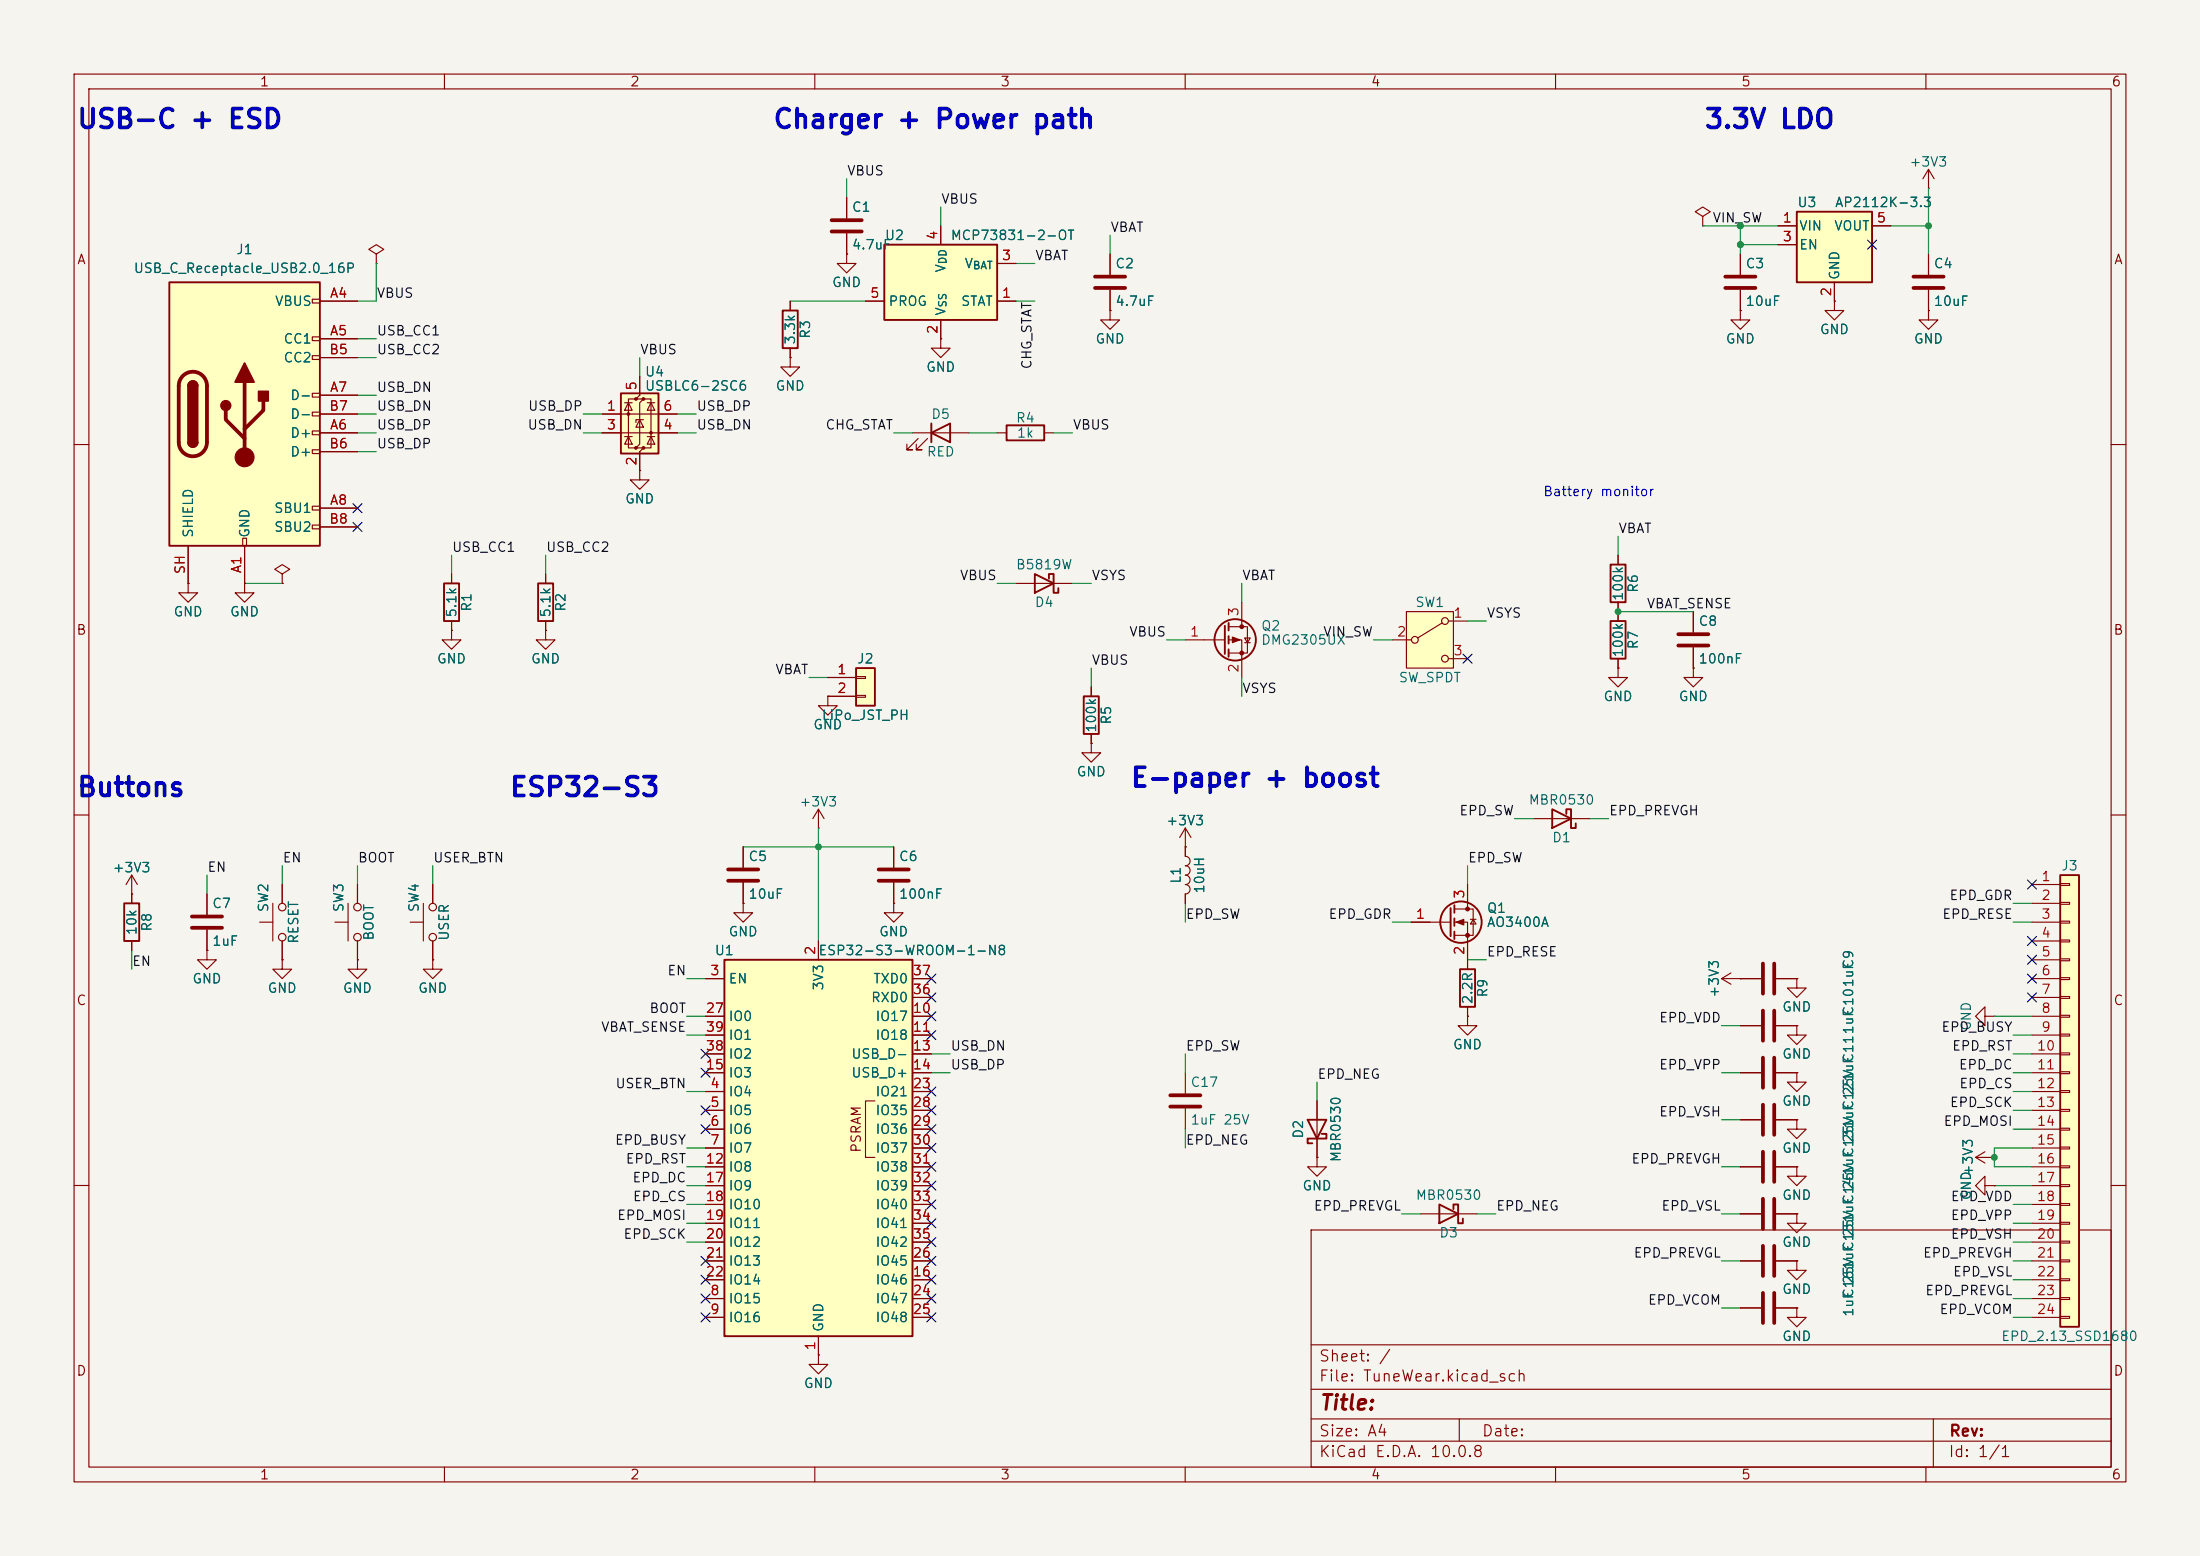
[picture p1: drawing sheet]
<svg xmlns="http://www.w3.org/2000/svg" width="297mm" height="210mm" viewBox="0 0 297 210" stroke-linecap="round" stroke-linejoin="round" font-family="sans-serif">
<path d="M0 0h297v210h-297z" fill="#f5f4ef" stroke="#f5f4ef" stroke-width=".14"/>
<g fill="none" stroke="#840000" stroke-width=".15">
<path d="M10 10h277v190h-277zM12 12h273v186h-273zM60 10v2M110 10v2M160 10v2M210 10v2M260 10v2M114.3 26.7v2.8M114.3 31.5v2.8M106.7 40.6v1.3M106.7 47v1.3M10 60h2"/>
<path d="M285 60h2M147.3 92.7v1.3M147.3 99.1v1.2M10 110h2M285 110h2M10 160h2M177 166h108v32h-108zM285 160h2M60 198v2M110 198v2M160 198v2M177 194.5h108"/>
<path d="M177 191.5h108M177 187.5h108M177 181.5h108M197 191.5v3M210 198v2M260 198v2M261 191.5v6.5"/>
</g>
<path d="M105.7 41.9h2v5.1h-2zM146.3 94h2v5.1h-2z" fill="none" stroke="#840000" stroke-width=".25"/>
<path d="M112.3 29.7h4M112.3 31.2h4" fill="none" stroke="#840000" stroke-width=".51"/>
<path d="M115.6 90.2h2.5v5.1h-2.5z" fill="#ffffc2"/>
<path d="M125.7 58.4l2.6-1.2v2.5zM125.7 57.2v2.5M135.9 57.4h5.1v2h-5.1zM72.6 78.7h2.1v5.1h-2.1zM139.7 77.5l2.5 1.2-2.5 1.3zM141.6 78.1v-.6h.6v2.5h.7v-.6M115.6 90.2h2.5v5.1h-2.5z" fill="none" stroke="#840000" stroke-width=".25"/>
<g fill="none" stroke="#840000" stroke-width=".15">
<path d="M106.7 48.3v1.2h1.2l-1.2 1.3-1.3-1.3h1.3M106.7 48.3h.1M123.2 58.4h7.6M124 59.2l-1.6 1.5h.8h-.8v-.8M125.2 59.2l-1.5 1.5h.8h-.8v-.8M127 45.7v1.3h1.3l-1.3 1.3-1.3-1.3h1.3M127 45.7h.1M134.6 58.4h1.3M141 58.4h1.2M149.9 41.9v1.3h1.2l-1.2 1.3-1.3-1.3h1.3M149.9 41.9h.1M73.7 77.5v1.2"/>
<path d="M137.2 78.7h7.6M73.7 85.1v1.3h1.2l-1.2 1.2-1.3-1.2h1.3M73.7 85.1h.1M73.7 83.8v1.3M111.8 94v1.3h1.2l-1.2 1.2-1.3-1.2h1.3M111.8 94h.1M111.8 91.4h3.8M111.8 94h3.8M115.6 91.3h1.2v.3h-1.2zM115.6 93.9h1.2v.2h-1.2zM120.6 114.3v2.8M120.6 119.1v2.8"/>
<path d="M120.6 121.9v1.3h1.3l-1.3 1.3-1.2-1.3h1.2M120.6 121.9h.1"/>
</g>
<path d="M118.6 117.3h4.1M118.6 118.9h4.1" fill="none" stroke="#840000" stroke-width=".51"/>
<path d="M189.9 82.6h6.3v7.6h-6.3z" fill="#ffffc2"/>
<g fill="none" stroke="#840000" stroke-width=".15">
<path d="M38.1 77.5l1-.7-1-.6-1 .6 1 .7v1.2M38.1 78.7h.1M188 86.4h2.5M189.9 82.6h6.3v7.6h-6.3zM194.7 84.1l-3.3 2M195.6 83.8h2.5M195.6 88.9h2.5M17.8 118.1l-.8 1.3M17.8 118.1l.7 1.3M17.8 118.1v2.6M100.3 114.3v2.8M100.3 119.1v2.8"/>
<path d="M110.5 111.8h.1M110.5 109.2l-.8 1.3M110.5 109.2l.8 1.3M110.5 109.2v2.6M17.8 120.7h.1M100.3 121.9v1.3h1.3l-1.3 1.3-1.2-1.3h1.2M100.3 121.9h.1"/>
<circle cx="191" cy="86.4" r=".46"/>
<circle cx="195.1" cy="83.8" r=".46"/>
<circle cx="195.1" cy="88.9" r=".46"/>
</g>
<path d="M98.3 117.3h4.1M98.3 118.9h4.1" fill="none" stroke="#840000" stroke-width=".51"/>
<path d="M119.4 33h15.2v10.2h-15.2z" fill="#ffffc2"/>
<path d="M119.4 33h15.2v10.2h-15.2zM59.9 78.7h2.1v5.1h-2.1zM217.4 76.2h2.1v5.1h-2.1zM16.8 121.9h2v5.1h-2z" fill="none" stroke="#840000" stroke-width=".25"/>
<g fill="none" stroke="#840000" stroke-width=".15">
<path d="M127 30.5v2.5M134.6 35.6h2.6M149.9 34.3v2.8M149.9 39.1v2.8M229.9 29.2l1-.6-1-.7-1 .7 1 .6v1.3M229.9 30.5h.1M234.9 34.3v2.8M234.9 39.1v2.8M116.8 40.6h2.6M127 43.2v2.5M134.6 40.6h2.6M234.9 41.9v1.3h1.3l-1.3 1.3-1.2-1.3h1.2"/>
<path d="M234.9 41.9h.1M25.4 78.7v1.3h1.3l-1.3 1.3-1.3-1.3h1.3M25.4 78.7h.1M33 78.7v1.3h1.3l-1.3 1.3-1.3-1.3h1.3M33 78.7h.1M61 77.5v1.2M86.4 63.5v1.3h1.2l-1.2 1.2-1.3-1.2h1.3M86.4 63.5h.1M218.4 74.9v1.3M61 85.1v1.3h1.2l-1.2 1.2-1.3-1.2h1.3M61 85.1h.1M61 83.8v1.3"/>
<path d="M218.4 81.3v1.3M38.1 119.4v2.5M48.3 119.4v2.5M58.4 119.4v2.5M17.8 120.7v1.2M17.8 127v1.3M27.9 128.3v1.2h1.3l-1.3 1.3-1.2-1.3h1.2M27.9 128.3h.1M27.9 120.7v2.7M27.9 125.5v2.8M35.1 124.5h1.7M36.8 121.9v5.1"/>
<path d="M38.1 129.5v1.3h1.3l-1.3 1.3-1.3-1.3h1.3M38.1 129.5h.1M38.1 127v2.5M45.2 124.5h1.8M47 121.9v5.1M48.3 129.5v1.3h1.2l-1.2 1.3-1.3-1.3h1.3M48.3 129.5h.1M48.3 127v2.5M55.4 124.5h1.7M57.1 121.9v5.1M58.4 129.5v1.3h1.3l-1.3 1.3-1.3-1.3h1.3M58.4 129.5h.1"/>
<path d="M58.4 127v2.5"/>
<circle cx="38.1" cy="126.5" r=".51"/>
<circle cx="38.1" cy="122.4" r=".51"/>
<circle cx="48.3" cy="122.4" r=".51"/>
<circle cx="48.3" cy="126.5" r=".51"/>
<circle cx="58.4" cy="122.4" r=".51"/>
<circle cx="58.4" cy="126.5" r=".51"/>
</g>
<path d="M147.8 37.3h4.1M147.8 38.9h4.1M232.9 37.3h4.1M232.9 38.9h4.1M25.9 123.7h4.1M25.9 125.2h4.1" fill="none" stroke="#840000" stroke-width=".51"/>
<path d="M83.8 53.1h5.1v8.1h-5.1z" fill="#ffffc2"/>
<g fill="#840000">
<circle cx="84.8" cy="55.9" r=".25"/>
<circle cx="85.9" cy="53.8" r=".25"/>
<circle cx="85.9" cy="60.5" r=".25"/>
<circle cx="86.9" cy="53.8" r=".25"/>
<circle cx="86.9" cy="60.5" r=".25"/>
<circle cx="87.9" cy="58.4" r=".25"/>
</g>
<g fill="none" stroke="#840000" stroke-width=".15">
<path d="M50.8 34.3l1-.6-1-.7-1 .7 1 .6v1.3M50.8 35.6h.1M81.3 55.9h10.1M81.3 58.4h10.1M84.3 58.9h1M84.3 54.4h1M84.8 54.4l.5 1h-1zM84.8 58.9l.5 1h-1zM85.9 53.8h-1.1v6.7h1.1M86.4 50.8v2.5l-.5 .5h1l-.5 .6v5.5l-.5 .6h1l-.5 .5v2.5M86.4 56.6l.5 1.1h-1zM86.9 56.6h-1v.4"/>
<path d="M86.9 53.8h1v6.7h-1M87.4 58.9h1M87.4 54.4h1M87.9 54.4l.5 1h-1zM87.9 58.9l.5 1h-1z"/>
</g>
<path d="M83.8 53.1h5.1v8.1h-5.1z" fill="none" stroke="#840000" stroke-width=".25"/>
<path d="M22.9 38.1h20.3v35.6h-20.3z" fill="#ffffc2"/>
<g fill="none" stroke="#840000" stroke-width=".15">
<path d="M42.2 40.4h1v.5h-1zM42.2 45.5h1v.5h-1zM42.2 48h1v.5h-1zM42.2 53.1h1v.5h-1zM42.2 55.6h1v.5h-1zM42.2 58.2h1v.5h-1zM43.2 40.6h5.1M43.2 45.7h5.1M43.2 58.4h5.1M43.2 53.3h5.1M43.2 48.3h5.1M43.2 55.9h5.1"/>
<path d="M25.4 73.7v5M32.8 72.6h.5v1.1h-.5zM33 73.7v5M42.2 60.7h1v.5h-1zM42.2 68.3h1v.5h-1zM42.2 70.9h1v.5h-1zM43.2 68.6h5.1M43.2 61h5.1M43.2 71.1h5.1M218.4 90.2v1.2h1.3l-1.3 1.3-1.2-1.3h1.2M218.4 90.2h.1M218.4 82.6v1.2"/>
<path d="M218.4 88.9v1.3M228.6 90.2v1.2h1.3l-1.3 1.3-1.3-1.3h1.3M228.6 90.2h.1M228.6 82.6v2.7M228.6 87.4v2.8M207 110.5h7.6M110.5 182.9v1.3h1.3l-1.3 1.2-1.3-1.2h1.3M110.5 182.9h.1"/>
</g>
<path d="M22.9 38.1h20.3v35.6h-20.3zM25.4 52.1a.64 .64 0 0 1 .6-.7 .64 .64 0 0 1 .7 .7M25.4 59.7a.64 .64 0 0 0 .6 .6 .64 .64 0 0 0 .7-.6M217.4 83.8h2.1v5.1h-2.1zM209.5 109.2l2.6 1.3-2.6 1.3zM211.5 109.9v-.7h.6v2.6h.6v-.7" fill="none" stroke="#840000" stroke-width=".25"/>
<path d="M24.7 50.7a1.9 1.9 0 0 1 2.1-.4 1.9 1.9 0 0 1 1.1 1.8v7.6a1.91 1.91 0 0 1-1.9 1.9 1.91 1.91 0 0 1-1.9-1.9v-7.6a1.9 1.9 0 0 1 .6-1.4zM30.5 55.4v1.2l2.5 2.6M33 51.6v10.1M35.6 54.1v1.3l-2.6 2.5M226.6 85.6h4M226.6 87.1h4" fill="none" stroke="#840000" stroke-width=".51"/>
<g fill="#840000" stroke="#840000" stroke-width=".25">
<path d="M25.4 52.1h1.3v7.6h-1.3z"/>
<path d="M25.6 51.6a.64 .64 0 0 1 .7-.1 .64 .64 0 0 1 .4 .6h-1.3z"/>
<path d="M25.4 59.7h1.3a.64 .64 0 0 1-.7 .6 .64 .64 0 0 1-.6-.6z"/>
<path d="M33 49l1.3 2.6h-2.6z"/>
<path d="M34.9 52.8h1.3v1.3h-1.3z"/>
<circle cx="30.5" cy="54.7" r=".63"/>
</g>
<circle cx="33" cy="61.7" r="1.27" fill="#840000" stroke="#840000" stroke-width=".15"/>
<path d="M97.8 129.5h25.4v50.8h-25.4z" fill="#ffffc2"/>
<path d="M97.8 129.5h25.4v50.8h-25.4z" fill="none" stroke="#840000" stroke-width=".25"/>
<g fill="none" stroke="#840000" stroke-width=".15">
<path d="M260.3 25.4h.1M260.3 22.9l-.7 1.2M260.3 22.9l.8 1.2M260.3 22.9v2.5M260.3 34.3v2.8M260.3 39.1v2.8M247.6 40.6v1.3h1.3l-1.3 1.3-1.2-1.3h1.2M247.6 40.6h.1M95.2 132.1h2.6M95.2 137.2h2.6M95.2 139.7h2.6M110.5 127v2.5"/>
<path d="M123.2 132.1h2.5M123.2 137.2h2.5M123.2 139.7h2.5M123.2 134.6h2.5M234.9 132.1h2.8M239.8 132.1h2.8M242.6 138.4v1.3h1.2l-1.2 1.3-1.3-1.3h1.3M242.6 138.4h.1M95.2 147.3h2.6M95.2 149.9h2.6M95.2 152.4h2.6M95.2 154.9h2.6"/>
<path d="M95.2 157.5h2.6M95.2 142.2h2.6M95.2 144.8h2.6M118.1 148.6h-1.3v7.6h1.3M123.2 147.3h2.5M123.2 149.9h2.5M123.2 152.4h2.5M123.2 154.9h2.5M123.2 157.5h2.5M123.2 142.2h2.5M123.2 144.8h2.5M95.2 175.3h2.6"/>
<path d="M95.2 177.8h2.6M95.2 172.7h2.6M95.2 160h2.6M95.2 162.6h2.6M95.2 165.1h2.6M95.2 167.6h2.6M95.2 170.2h2.6M123.2 175.3h2.5M123.2 177.8h2.5M123.2 172.7h2.5M123.2 160h2.5M123.2 162.6h2.5"/>
<path d="M123.2 165.1h2.5M123.2 167.6h2.5M123.2 170.2h2.5M110.5 180.3v2.6"/>
</g>
<path d="M258.3 37.3h4.1M258.3 38.9h4.1M238 130v4.1M239.5 130v4.1" fill="none" stroke="#840000" stroke-width=".51"/>
<path d="M242.6 28.6h10.1v9.5h-10.1z" fill="#ffffc2"/>
<g fill="none" stroke="#840000" stroke-width=".25">
<path d="M242.6 28.6h10.1v9.5h-10.1zM195.8 122.6v3.8M196.3 122.2v1M196.3 124v1M196.3 125.7v1M197.1 130.8h2v5.1h-2zM194.3 162.6l2.5 1.2-2.5 1.3zM196.2 163.2v-.6h.6v2.5h.7v-.6"/>
<circle cx="197.2" cy="124.5" r="2.79"/>
</g>
<g fill="none" stroke="#840000" stroke-width=".15">
<path d="M114.3 34.3v1.3h1.3l-1.3 1.2-1.3-1.2h1.3M114.3 34.3h.1M240 30.5h2.6M240 33h2.6M247.6 38.1v2.5M252.7 30.5h2.6M260.3 41.9v1.3h1.3l-1.3 1.3-1.2-1.3h1.2M260.3 41.9h.1M198.1 119.4v3.3M190.5 124.5h5.3M196.3 122.7h2.6v3.5h-2.6M196.3 124.5h1.8v6.3"/>
<path d="M198.1 137.2v1.2h1.3l-1.3 1.3-1.3-1.3h1.3M198.1 137.2h.1M198.1 135.9v1.3M198.5 124.1h.8M198.9 124.1l.4 .6h-.8zM232.4 132.1l1.3 .7M232.4 132.1h2.5M233.7 131.3l-1.3 .8M234.9 132.1h.1M234.9 138.4h2.8M239.8 138.4h2.8M242.6 132.1v1.3h1.2l-1.2 1.2-1.3-1.2h1.3"/>
<path d="M242.6 132.1h.1M268 137.2v-1.3l-1.3 1.3 1.3 1.2v-1.2h1.2M269.2 137.2h.1M177.8 156.2v1.3h1.3l-1.3 1.3-1.3-1.3h1.3M177.8 156.2h.1M234.9 144.8h2.8M234.9 151.1h2.8M239.8 144.8h2.8M239.8 151.1h2.8M242.6 157.5v1.3h1.2l-1.2 1.2-1.3-1.2h1.3M242.6 157.5h.1M266.7 156.2l1.3 .8"/>
<path d="M266.7 156.2h2.5M268 155.4l-1.3 .8M269.2 156.2h.1M191.8 163.8h7.6M234.9 163.8h2.8M234.9 170.2h2.8M234.9 176.5h2.8M239.8 163.8h2.8M239.8 170.2h2.8M239.8 176.5h2.8M242.6 163.8v1.3h1.2l-1.2 1.3-1.3-1.3h1.3M242.6 163.8h.1"/>
<path d="M242.6 170.2v1.3h1.2l-1.2 1.2-1.3-1.2h1.3M242.6 170.2h.1M242.6 176.5v1.3h1.2l-1.2 1.3-1.3-1.3h1.3M242.6 176.5h.1M268 160v-1.2l-1.3 1.2 1.3 1.3v-1.3h1.2M269.2 160h.1"/>
</g>
<path d="M238 136.4v4.1M239.5 136.4v4.1M238 142.7v4.1M238 149.1v4.1M239.5 142.7v4.1M239.5 149.1v4.1M238 161.8v4.1M238 168.1v4.1M238 174.5v4.1M239.5 161.8v4.1M239.5 168.1v4.1M239.5 174.5v4.1" fill="none" stroke="#840000" stroke-width=".51"/>
<g fill="#840000" stroke="#840000" stroke-width=".15">
<path d="M196.6 124.5l1-.4v.7z"/>
<circle cx="198.1" cy="122.7" r=".25"/>
<circle cx="198.1" cy="126.2" r=".25"/>
</g>
<path d="M278.1 118.1h2.6v61h-2.6z" fill="#ffffc2"/>
<g fill="none" stroke="#840000" stroke-width=".25">
<path d="M165.4 84.5v3.8M165.9 84.1v1M165.9 85.9v1M165.9 87.6v1M278.1 118.1h2.6v61h-2.6zM176.5 151.1h2.6l-1.3 2.6zM178.4 153h.7v.7h-2.6v.6h.7"/>
<circle cx="166.8" cy="86.4" r="2.79"/>
</g>
<g fill="none" stroke="#840000" stroke-width=".15">
<path d="M114.3 34.3h.1M114.3 26.7v2.8M114.3 31.5v2.8M127 30.5v2.5M134.6 35.6h2.6M149.9 34.3v2.8M149.9 39.1v2.8M234.9 34.3v2.8M234.9 39.1v2.8M240 30.5h2.6M240 33h2.6M247.6 38.1v2.5"/>
<path d="M252.7 30.5h2.6M260.3 34.3v2.8M260.3 39.1v2.8M43.2 40.6h5.1M43.2 45.7h5.1M43.2 58.4h5.1M43.2 53.3h5.1M43.2 48.3h5.1M43.2 55.9h5.1M81.3 58.4h2.5M81.3 55.9h2.5M86.4 50.8v2.5"/>
<path d="M88.9 58.4h2.5M88.9 55.9h2.5M106.7 48.3h.1M106.7 40.6v1.3M106.7 47v1.3M116.8 40.6h2.6M127 45.7h.1M127 43.2v2.5M134.6 40.6h2.6M149.9 41.9h.1M234.9 41.9h.1M247.6 40.6h.1"/>
<path d="M260.3 41.9h.1M25.4 78.7h.1M25.4 73.7v5M33 78.7h.1M33 73.7v5M38.1 78.7h.1M43.2 68.6h5.1M43.2 61h5.1M43.2 71.1h5.1M61 77.5v1.2M73.7 77.5v1.2M86.4 63.5h.1"/>
<path d="M86.4 61v2.5M218.4 74.9v1.3M61 85.1h.1M61 83.8v1.3M73.7 85.1h.1M73.7 83.8v1.3M111.8 94h.1M111.8 91.4h3.8M111.8 94h3.8M147.3 92.7v1.3M147.3 99.1v1.2M160 86.4h5.4"/>
<path d="M165.9 84.6h2.5v3.5h-2.5M165.9 86.4h1.7v5M167.6 81.3v3.3M168 86.1h.8l-.4 .6zM168 86.7h.8M218.4 90.2h.1M218.4 81.3v2.5M218.4 88.9v1.3M228.6 90.2h.1M228.6 82.6v2.7M228.6 87.4v2.8M38.1 119.4v2.5"/>
<path d="M48.3 119.4v2.5M58.4 119.4v2.5M100.3 114.3v2.8M100.3 119.1v2.8M120.6 114.3v2.8M120.6 119.1v2.8M147.3 100.3v1.3h1.3l-1.3 1.3-1.3-1.3h1.3M147.3 100.3h.1M160 114.3h.1M160 111.8v3.8a.64 .64 0 0 1 .7 .6 .64 .64 0 0 1-.7 .6 .64 .64 0 0 1 .7 .7 .64 .64 0 0 1-.7 .6 .64 .64 0 0 1 .7 .7 .64 .64 0 0 1-.7 .6 .64 .64 0 0 1 .7 .6 .64 .64 0 0 1-.7 .7v1.2M160 111.8l-.7 1.2M160 111.8l.8 1.2"/>
<path d="M198.1 119.4v2.5M274.3 119.4h3.8M278.1 119.3h1.3v.2h-1.3zM17.8 120.7h.1M17.8 120.7v1.2M17.8 127v1.3M27.9 128.3h.1M27.9 120.7v2.7M27.9 125.5v2.8M38.1 129.5h.1M38.1 127v2.5M48.3 129.5h.1"/>
<path d="M48.3 127v2.5M58.4 129.5h.1M58.4 127v2.5M95.2 132.1h2.6M95.2 137.2h2.6M95.2 139.7h2.6M100.3 121.9h.1M110.5 127v2.5M120.6 121.9h.1M123.2 132.1h2.5M123.2 134.6h2.5M123.2 137.2h2.5"/>
<path d="M123.2 139.7h2.5M190.5 124.5h2.5M198.1 137.2h.1M198.1 127v3.8M198.1 135.9v1.3M234.9 132.1h.1M234.9 132.1h2.8M234.9 138.4h2.8M239.8 132.1h2.8M239.8 138.4h2.8M242.6 132.1h.1M242.6 138.4h.1"/>
<path d="M274.3 121.9h3.8M274.3 124.5h3.8M274.3 127h3.8M274.3 129.5h3.8M274.3 132.1h3.8M274.3 134.6h3.8M274.3 137.2h3.8M274.3 139.7h3.8M278.1 121.8h1.3v.2h-1.3zM278.1 124.3h1.3v.3h-1.3zM278.1 126.9h1.3v.2h-1.3zM278.1 129.4h1.3v.3h-1.3z"/>
<path d="M278.1 132h1.3v.2h-1.3zM278.1 134.5h1.3v.2h-1.3zM278.1 137h1.3v.3h-1.3zM278.1 139.6h1.3v.2h-1.3zM95.2 142.2h2.6M95.2 144.8h2.6M95.2 147.3h2.6M95.2 149.9h2.6M95.2 152.4h2.6M95.2 154.9h2.6M95.2 157.5h2.6M123.2 142.2h2.5"/>
<path d="M123.2 144.8h2.5M123.2 147.3h2.5M123.2 149.9h2.5M123.2 152.4h2.5M123.2 154.9h2.5M123.2 157.5h2.5M160 144.8v2.8M160 149.6v2.8M177.8 156.2h.1M177.8 148.6v7.6M234.9 144.8h2.8M234.9 157.5h2.8"/>
<path d="M234.9 151.1h2.8M239.8 144.8h2.8M239.8 157.5h2.8M239.8 151.1h2.8M242.6 151.1v1.3h1.2l-1.2 1.3-1.3-1.3h1.3M242.6 151.1h.1M242.6 144.8v1.3h1.2l-1.2 1.2-1.3-1.2h1.3M242.6 144.8h.1M242.6 157.5h.1M269.2 156.2h.1M274.3 142.2h3.8M274.3 144.8h3.8"/>
<path d="M274.3 147.3h3.8M274.3 149.9h3.8M274.3 152.4h3.8M274.3 154.9h3.8M274.3 157.5h3.8M278.1 142.1h1.3v.3h-1.3zM278.1 144.7h1.3v.2h-1.3zM278.1 147.2h1.3v.2h-1.3zM278.1 149.7h1.3v.3h-1.3zM278.1 152.3h1.3v.2h-1.3zM278.1 154.8h1.3v.3h-1.3zM278.1 157.4h1.3v.2h-1.3z"/>
<path d="M278.1 159.9h1.3v.2h-1.3zM95.2 160h2.6M95.2 162.6h2.6M95.2 165.1h2.6M95.2 167.6h2.6M95.2 170.2h2.6M95.2 172.7h2.6M95.2 175.3h2.6M95.2 177.8h2.6M123.2 160h2.5M123.2 162.6h2.5M123.2 165.1h2.5"/>
<path d="M123.2 167.6h2.5M123.2 170.2h2.5M123.2 172.7h2.5M123.2 175.3h2.5M123.2 177.8h2.5M234.9 170.2h2.8M234.9 163.8h2.8M234.9 176.5h2.8M239.8 170.2h2.8M239.8 163.8h2.8M239.8 176.5h2.8M242.6 176.5h.1"/>
<path d="M242.6 170.2h.1M242.6 163.8h.1M269.2 160h.1M274.3 160h3.8M274.3 162.6h3.8M274.3 165.1h3.8M274.3 167.6h3.8M274.3 170.2h3.8M274.3 172.7h3.8M274.3 175.3h3.8M274.3 177.8h3.8M278.1 162.4h1.3v.3h-1.3z"/>
<path d="M278.1 165h1.3v.2h-1.3zM278.1 167.5h1.3v.3h-1.3zM278.1 170.1h1.3v.2h-1.3zM278.1 172.6h1.3v.2h-1.3zM278.1 175.1h1.3v.3h-1.3zM278.1 177.7h1.3v.2h-1.3zM110.5 182.9h.1M110.5 180.3v2.6"/>
</g>
<path d="M158 147.8h4.1M158 149.4h4.1M238 155.4v4.1M239.5 155.4v4.1" fill="none" stroke="#840000" stroke-width=".51"/>
<g fill="#840000" stroke="#840000" stroke-width=".15">
<path d="M166.4 86l1 .4-1 .3z"/>
<circle cx="167.6" cy="84.6" r=".25"/>
<circle cx="167.6" cy="88.1" r=".25"/>
</g>
<g fill="none" stroke="#009600" stroke-width=".15">
<path d="M50.8 35.6v5h-2.5M114.3 24.1v2.6M127 27.9v2.6M137.2 35.6h2.5M149.9 31.8v2.5M229.9 30.5h10.1M234.9 30.5v3.8M234.9 33h5.1M255.3 30.5h5M260.3 25.4v8.9M48.3 58.4h2.5M48.3 55.9h2.5"/>
<path d="M48.3 45.7h2.5M48.3 48.3h2.5M48.3 53.3h2.5M78.7 58.4h2.6M78.7 55.9h2.6M86.4 48.3v2.5M91.4 58.4h2.6M91.4 55.9h2.6M106.7 40.6h10.1M120.6 58.4h2.6M130.8 58.4h3.8M137.2 40.6h2.5"/>
<path d="M142.2 58.4h2.6M33 78.7h5.1M48.3 61h2.5M61 74.9v2.6M73.7 74.9v2.6M134.6 78.7h2.6M144.8 78.7h2.5M167.6 78.7v2.6M218.4 72.4v2.5M109.2 91.4h2.6M147.3 90.2v2.5M157.5 86.4h2.5"/>
<path d="M167.6 91.4v2.6M185.4 86.4h2.6M198.1 83.8h2.6M218.4 82.6h10.2M27.9 118.1v2.6M38.1 116.8v2.6M48.3 116.8v2.6M58.4 116.8v2.6M100.3 114.3h20.3M110.5 111.8v15.2M198.1 116.8v2.6M204.5 110.5h2.5"/>
<path d="M214.6 110.5h2.6M17.8 128.3v2.5M92.7 139.7h2.5M92.7 137.2h2.5M92.7 132.1h2.5M160 121.9v2.6M188 124.5h2.5M198.1 129.5h2.6M232.4 138.4h2.5M269.2 137.2h5.1M271.8 139.7h2.5M271.8 124.5h2.5"/>
<path d="M271.8 121.9h2.5M92.7 154.9h2.5M92.7 157.5h2.5M92.7 147.3h2.5M125.7 142.2h2.6M125.7 144.8h2.6M160 142.2v2.6M160 152.4v2.5M177.8 146.1v2.5M232.4 144.8h2.5M232.4 157.5h2.5M232.4 151.1h2.5"/>
<path d="M271.8 142.2h2.5M271.8 144.8h2.5M271.8 152.4h2.5M271.8 147.3h2.5M271.8 149.9h2.5M274.3 154.9h-5.1v2.6h5.1M92.7 165.1h2.5M92.7 162.6h2.5M92.7 160h2.5M92.7 167.6h2.5M189.2 163.8h2.6M199.4 163.8h2.5"/>
<path d="M232.4 163.8h2.5M232.4 170.2h2.5M232.4 176.5h2.5M269.2 160h5.1M271.8 165.1h2.5M271.8 162.6h2.5M271.8 167.6h2.5M271.8 170.2h2.5M271.8 172.7h2.5M271.8 175.3h2.5M271.8 177.8h2.5"/>
</g>
<g fill="none" stroke="#000084" stroke-width=".15">
<path d="M252.1 32.4l1.2 1.2M253.3 32.4l-1.2 1.2M47.7 70.5l1.2 1.2M47.7 68l1.2 1.2M48.9 70.5l-1.2 1.2M48.9 68l-1.2 1.2M197.5 88.3l1.2 1.2M198.7 88.3l-1.2 1.2M273.7 118.8l1.2 1.2M274.9 118.8l-1.2 1.2M125.1 136.6l1.2 1.2M125.1 139.1l1.2 1.2"/>
<path d="M125.1 131.5l1.2 1.2M125.1 134l1.2 1.2M126.3 139.1l-1.2 1.2M126.3 136.6l-1.2 1.2M126.3 131.5l-1.2 1.2M126.3 134l-1.2 1.2M273.7 126.4l1.2 1.2M273.7 134l1.2 1.2M273.7 131.5l1.2 1.2M273.7 128.9l1.2 1.2M274.9 126.4l-1.2 1.2M274.9 134l-1.2 1.2"/>
<path d="M274.9 131.5l-1.2 1.2M274.9 128.9l-1.2 1.2M94.6 141.6l1.3 1.2M94.6 149.3l1.3 1.2M94.6 144.2l1.3 1.2M94.6 151.8l1.3 1.2M95.9 141.6l-1.3 1.2M95.9 149.3l-1.3 1.2M95.9 144.2l-1.3 1.2M95.9 151.8l-1.3 1.2M125.1 146.7l1.2 1.2M125.1 149.3l1.2 1.2"/>
<path d="M125.1 151.8l1.2 1.2M125.1 159.4l1.2 1.2M125.1 156.9l1.2 1.2M125.1 154.3l1.2 1.2M126.3 146.7l-1.2 1.2M126.3 149.3l-1.2 1.2M126.3 151.8l-1.2 1.2M126.3 159.4l-1.2 1.2M126.3 156.9l-1.2 1.2M126.3 154.3l-1.2 1.2M94.6 169.6l1.3 1.2M94.6 174.7l1.3 1.2"/>
<path d="M94.6 177.2l1.3 1.2M94.6 172.1l1.3 1.2M95.9 169.6l-1.3 1.2M95.9 174.7l-1.3 1.2M95.9 177.2l-1.3 1.2M95.9 172.1l-1.3 1.2M125.1 177.2l1.2 1.2M125.1 174.7l1.2 1.2M125.1 172.1l1.2 1.2M125.1 169.6l1.2 1.2M125.1 167l1.2 1.2M125.1 164.5l1.2 1.2"/>
<path d="M125.1 162l1.2 1.2M126.3 177.2l-1.2 1.2M126.3 174.7l-1.2 1.2M126.3 172.1l-1.2 1.2M126.3 169.6l-1.2 1.2M126.3 167l-1.2 1.2M126.3 164.5l-1.2 1.2M126.3 162l-1.2 1.2"/>
</g>
<g fill="#009600">
<circle cx="234.9" cy="30.5" r=".46"/>
<circle cx="234.9" cy="33" r=".46"/>
<circle cx="218.4" cy="82.6" r=".46"/>
<circle cx="260.3" cy="30.5" r=".46"/>
<circle cx="269.2" cy="156.2" r=".46"/>
<circle cx="110.5" cy="114.3" r=".46"/>
</g>
<g font-size="2.5" fill="#0000c2">
<text x="10.2" y="18">USB-C + ESD</text>
<text x="104.2" y="18">Charger + Power path</text>
<text x="230" y="18">3.3V LDO</text>
<text x="152.5" y="106.9">E-paper + boost</text>
<text x="10.2" y="108.1">Buttons</text>
<text x="68.7" y="108.1">ESP32-S3</text>
</g>
<text font-size="2" fill="#840000" x="178" y="190.8">Title:</text>
<g font-size="1.5" fill="#840000">
<text x="178" y="184.1">Sheet: /</text>
<text x="178" y="186.8">File: TuneWear.kicad_sch</text>
<text x="178" y="197">KiCad E.D.A. 10.0.8</text>
<text x="178" y="194.2">Size: A4</text>
<text x="200" y="194.2">Date:</text>
<text x="263" y="197">Id: 1/1</text>
<text x="263" y="194.2">Rev:</text>
</g>
<g font-size="1.3" fill="#840000">
<text x="35" y="12">1</text>
<text x="85" y="12">2</text>
<text x="135" y="12">3</text>
<text x="185" y="12">4</text>
<text x="235" y="12">5</text>
<text x="285" y="12">6</text>
<text x="10.3" y="36">A</text>
<text x="285.3" y="36">A</text>
<text x="10.2" y="86">B</text>
<text x="285.2" y="86">B</text>
<text x="10.2" y="136">C</text>
<text x="285.2" y="136">C</text>
<text x="116.5" y="155.7" transform="rotate(-90 116.5 155.7)">PSRAM</text>
<text x="10.2" y="186">D</text>
<text x="285.2" y="186">D</text>
<text x="35" y="200">1</text>
<text x="85" y="200">2</text>
<text x="135" y="200">3</text>
<text x="185" y="200">4</text>
<text x="235" y="200">5</text>
<text x="285" y="200">6</text>
</g>
<g font-size="1.3" fill="#006464">
<text x="257.7" y="22.8">+3V3</text>
<text x="114.9" y="28.9">C1</text>
<text x="242.6" y="28.3">U3</text>
<text x="247.6" y="28.3">AP2112K-3.3</text>
<text x="31.8" y="34.6">J1</text>
<text x="114.9" y="34">4.7uF</text>
<text x="119.4" y="32.7">U2</text>
<text x="128.3" y="32.7">MCP73831-2-OT</text>
<text x="242.8" y="31.4">VIN</text>
<text x="242.8" y="34">EN</text>
<text x="247.5" y="31.4">VOUT</text>
<text x="18" y="37.2">USB_C_Receptacle_USB2.0_16P</text>
<text x="37" y="41.6">VBUS</text>
<text x="112.2" y="39.1">GND</text>
<text x="119.9" y="41.6">PROG</text>
<text x="128" y="36.9" transform="rotate(-90 128 36.9)">V</text>
<text x="129.7" y="41.6">STAT</text>
<text x="130.1" y="36.5">V</text>
<text x="150.5" y="36.5">C2</text>
<text x="150.5" y="41.6">4.7uF</text>
<text x="235.6" y="36.5">C3</text>
<text x="235.6" y="41.6">10uF</text>
<text x="248.6" y="37.9" transform="rotate(-90 248.6 37.9)">GND</text>
<text x="261" y="36.5">C4</text>
<text x="261" y="41.6">10uF</text>
<text x="38.2" y="46.7">CC1</text>
<text x="107.6" y="46.6" transform="rotate(-90 107.6 46.6)">3.3k</text>
<text x="109.7" y="45.8" transform="rotate(-90 109.7 45.8)">R3</text>
<text x="128" y="42.7" transform="rotate(-90 128 42.7)">V</text>
<text x="147.8" y="46.7">GND</text>
<text x="232.9" y="46.7">GND</text>
<text x="245.6" y="45.4">GND</text>
<text x="258.3" y="46.7">GND</text>
<text x="38.2" y="49.2">CC2</text>
<text x="87" y="51.1">U4</text>
<text x="87" y="53">USBLC6-2SC6</text>
<text x="104.6" y="53">GND</text>
<text x="124.9" y="50.5">GND</text>
<text x="39.1" y="59.4">D+</text>
<text x="39.1" y="54.3">D-</text>
<text x="39.1" y="56.8">D-</text>
<text x="125.6" y="56.8">D5</text>
<text x="137.1" y="57.4">R4</text>
<text x="137.2" y="59.4">1k</text>
<text x="39.1" y="61.9">D+</text>
<text x="125" y="61.9">RED</text>
<text x="36.9" y="69.5">SBU1</text>
<text x="84.3" y="68.3">GND</text>
<text x="26.4" y="72.7" transform="rotate(-90 26.4 72.7)">SHIELD</text>
<text x="34" y="72.7" transform="rotate(-90 34 72.7)">GND</text>
<text x="36.9" y="72.1">SBU2</text>
<text x="137.1" y="77.2">B5819W</text>
<text x="23.3" y="83.5">GND</text>
<text x="31" y="83.5">GND</text>
<text x="61.9" y="83.4" transform="rotate(-90 61.9 83.4)">5.1k</text>
<text x="64" y="82.6" transform="rotate(-90 64 82.6)">R1</text>
<text x="74.6" y="83.4" transform="rotate(-90 74.6 83.4)">5.1k</text>
<text x="76.7" y="82.6" transform="rotate(-90 76.7 82.6)">R2</text>
<text x="139.6" y="82.2">D4</text>
<text x="191" y="82.2">SW1</text>
<text x="219.4" y="81.2" transform="rotate(-90 219.4 81.2)">100k</text>
<text x="221.4" y="80.1" transform="rotate(-90 221.4 80.1)">R6</text>
<text x="58.9" y="89.9">GND</text>
<text x="71.6" y="89.9">GND</text>
<text x="115.6" y="89.9">J2</text>
<text x="170.2" y="85.4">Q2</text>
<text x="170.2" y="87.3">DMG2305UX</text>
<text x="219.4" y="88.8" transform="rotate(-90 219.4 88.8)">100k</text>
<text x="221.4" y="87.7" transform="rotate(-90 221.4 87.7)">R7</text>
<text x="229.2" y="84.8">C8</text>
<text x="229.2" y="89.9">100nF</text>
<text x="188.7" y="92.4">SW_SPDT</text>
<text x="216.4" y="94.9">GND</text>
<text x="226.5" y="94.9">GND</text>
<text x="109.7" y="98.8">GND</text>
<text x="110.8" y="97.5">LiPo_JST_PH</text>
<text x="148.3" y="99" transform="rotate(-90 148.3 99)">100k</text>
<text x="150.3" y="97.9" transform="rotate(-90 150.3 97.9)">R5</text>
<text x="145.3" y="105.1">GND</text>
<text x="107.8" y="109.2">+3V3</text>
<text x="157.4" y="111.7">+3V3</text>
<text x="206.3" y="108.9">MBR0530</text>
<text x="209.5" y="114">D1</text>
<text x="15.1" y="118.1">+3V3</text>
<text x="100.9" y="116.5">C5</text>
<text x="121.3" y="116.5">C6</text>
<text x="159.7" y="119.4" transform="rotate(-90 159.7 119.4)">L1</text>
<text x="278.2" y="117.8">J3</text>
<text x="20.8" y="125.8" transform="rotate(-90 20.8 125.8)">R8</text>
<text x="28.6" y="122.9">C7</text>
<text x="36.5" y="123.2" transform="rotate(-90 36.5 123.2)">SW2</text>
<text x="46.7" y="123.2" transform="rotate(-90 46.7 123.2)">SW3</text>
<text x="56.8" y="123.2" transform="rotate(-90 56.8 123.2)">SW4</text>
<text x="100.9" y="121.6">10uF</text>
<text x="121.3" y="121.6">100nF</text>
<text x="162.9" y="120.7" transform="rotate(-90 162.9 120.7)">10uH</text>
<text x="200.6" y="123.5">Q1</text>
<text x="200.6" y="125.4">AO3400A</text>
<text x="18.7" y="126.3" transform="rotate(-90 18.7 126.3)">10k</text>
<text x="28.6" y="128">1uF</text>
<text x="40.6" y="127.5" transform="rotate(-90 40.6 127.5)">RESET</text>
<text x="50.7" y="127" transform="rotate(-90 50.7 127)">BOOT</text>
<text x="60.9" y="127.1" transform="rotate(-90 60.9 127.1)">USER</text>
<text x="96.4" y="129.2">U1</text>
<text x="98.3" y="126.7">GND</text>
<text x="110.4" y="129.2">ESP32-S3-WROOM-1-N8</text>
<text x="118.6" y="126.7">GND</text>
<text x="250.5" y="130.8" transform="rotate(-90 250.5 130.8)">C9</text>
<text x="25.9" y="133">GND</text>
<text x="36" y="134.3">GND</text>
<text x="46.2" y="134.3">GND</text>
<text x="56.4" y="134.3">GND</text>
<text x="98.3" y="133">EN</text>
<text x="111.5" y="133.8" transform="rotate(-90 111.5 133.8)">3V3</text>
<text x="117.5" y="135.6">RXD0</text>
<text x="117.8" y="133">TXD0</text>
<text x="199.1" y="135.6" transform="rotate(-90 199.1 135.6)">2.2R</text>
<text x="201.1" y="134.7" transform="rotate(-90 201.1 134.7)">R9</text>
<text x="232.4" y="134.7" transform="rotate(-90 232.4 134.7)">+3V3</text>
<text x="240.5" y="136.9">GND</text>
<text x="250.5" y="137.2" transform="rotate(-90 250.5 137.2)">C101uF</text>
<text x="98.3" y="138.1">IO0</text>
<text x="98.3" y="143.2">IO2</text>
<text x="98.3" y="140.7">IO1</text>
<text x="114.8" y="143.2">USB_D-</text>
<text x="118.1" y="138.1">IO17</text>
<text x="118.1" y="140.7">IO18</text>
<text x="196.1" y="141.9">GND</text>
<text x="240.5" y="143.2">GND</text>
<text x="266.4" y="139.2" transform="rotate(-90 266.4 139.2)">GND</text>
<text x="98.3" y="148.3">IO4</text>
<text x="98.3" y="145.7">IO3</text>
<text x="114.8" y="145.7">USB_D+</text>
<text x="118.1" y="148.3">IO21</text>
<text x="160.6" y="147">C17</text>
<text x="240.5" y="149.6">GND</text>
<text x="98.3" y="150.8">IO5</text>
<text x="98.3" y="153.4">IO6</text>
<text x="98.3" y="155.9">IO7</text>
<text x="118.1" y="150.8">IO35</text>
<text x="118.1" y="153.4">IO36</text>
<text x="118.1" y="155.9">IO37</text>
<text x="160.6" y="152.1">1uF 25V</text>
<text x="176.2" y="153.8" transform="rotate(-90 176.2 153.8)">D2</text>
<text x="240.5" y="155.9">GND</text>
<text x="98.3" y="158.4">IO8</text>
<text x="98.3" y="161">IO9</text>
<text x="118.1" y="158.4">IO38</text>
<text x="118.1" y="161">IO39</text>
<text x="175.7" y="161">GND</text>
<text x="181.3" y="156.9" transform="rotate(-90 181.3 156.9)">MBR0530</text>
<text x="266.6" y="158.9" transform="rotate(-90 266.6 158.9)">+3V3</text>
<text x="98.3" y="163.5">IO10</text>
<text x="98.3" y="166.1">IO11</text>
<text x="118.1" y="163.5">IO40</text>
<text x="118.1" y="166.1">IO41</text>
<text x="191" y="162.3">MBR0530</text>
<text x="194.2" y="167.3">D3</text>
<text x="240.5" y="162.3">GND</text>
<text x="266.4" y="162.1" transform="rotate(-90 266.4 162.1)">GND</text>
<text x="98.3" y="168.6">IO12</text>
<text x="98.3" y="171.1">IO13</text>
<text x="98.3" y="173.7">IO14</text>
<text x="118.1" y="173.7">IO46</text>
<text x="118.1" y="171.1">IO45</text>
<text x="118.1" y="168.6">IO42</text>
<text x="240.5" y="168.6">GND</text>
<text x="98.3" y="176.2">IO15</text>
<text x="98.3" y="178.8">IO16</text>
<text x="111.5" y="179.9" transform="rotate(-90 111.5 179.9)">GND</text>
<text x="118.1" y="176.2">IO47</text>
<text x="118.1" y="178.8">IO48</text>
<text x="240.5" y="175">GND</text>
<text x="250.5" y="177.8" transform="rotate(-90 250.5 177.8)">1uF 25V C151uF 25V C131uF 25V C111uF</text>
<text x="250.5" y="175.3" transform="rotate(-90 250.5 175.3)">C161uF 25V C141uF 25V C121uF</text>
<text x="240.5" y="181.3">GND</text>
<text x="270.1" y="181.3">EPD_2.13_SSD1680</text>
<text x="108.4" y="187.7">GND</text>
</g>
<g font-size="1.3" fill="#0f0f0f">
<text x="114.3" y="24">VBUS</text>
<text x="127" y="27.8">VBUS</text>
<text x="139.7" y="35.4">VBAT</text>
<text x="149.8" y="31.6">VBAT</text>
<text x="231.1" y="30.4">VIN_SW</text>
<text x="50.8" y="40.5">VBUS</text>
<text x="50.8" y="45.6">USB_CC1</text>
<text x="50.8" y="53.2">USB_DN</text>
<text x="50.8" y="48.1">USB_CC2</text>
<text x="86.3" y="48.1">VBUS</text>
<text x="139.6" y="49.9" transform="rotate(-90 139.6 49.9)">CHG_STAT</text>
<text x="50.8" y="55.8">USB_DN</text>
<text x="50.8" y="58.3">USB_DP</text>
<text x="71.1" y="58.3">USB_DN</text>
<text x="71.2" y="55.8">USB_DP</text>
<text x="94" y="55.8">USB_DP</text>
<text x="94" y="58.3">USB_DN</text>
<text x="111.4" y="58.3">CHG_STAT</text>
<text x="144.8" y="58.3">VBUS</text>
<text x="50.8" y="60.8">USB_DP</text>
<text x="60.9" y="74.8">USB_CC1</text>
<text x="73.6" y="74.8">USB_CC2</text>
<text x="218.4" y="72.3">VBAT</text>
<text x="129.5" y="78.6">VBUS</text>
<text x="147.3" y="78.6">VSYS</text>
<text x="167.6" y="78.6">VBAT</text>
<text x="200.6" y="83.7">VSYS</text>
<text x="222.2" y="82.4">VBAT_SENSE</text>
<text x="152.4" y="86.2">VBUS</text>
<text x="178.5" y="86.2">VIN_SW</text>
<text x="104.6" y="91.3">VBAT</text>
<text x="147.3" y="90">VBUS</text>
<text x="167.6" y="93.9">VSYS</text>
<text x="196.9" y="110.4">EPD_SW</text>
<text x="217.1" y="110.4">EPD_PREVGH</text>
<text x="27.9" y="118">EN</text>
<text x="38.1" y="116.7">EN</text>
<text x="48.2" y="116.7">BOOT</text>
<text x="58.4" y="116.7">USER_BTN</text>
<text x="198.1" y="116.7">EPD_SW</text>
<text x="160" y="124.3">EPD_SW</text>
<text x="179.3" y="124.3">EPD_GDR</text>
<text x="262.1" y="124.3">EPD_RESE</text>
<text x="263.1" y="121.8">EPD_GDR</text>
<text x="17.8" y="130.7">EN</text>
<text x="90" y="132">EN</text>
<text x="200.6" y="129.4">EPD_RESE</text>
<text x="87.6" y="137">BOOT</text>
<text x="81.1" y="139.6">VBAT_SENSE</text>
<text x="128.2" y="142.1">USB_DN</text>
<text x="160" y="142.1">EPD_SW</text>
<text x="223.9" y="138.3">EPD_VDD</text>
<text x="262" y="139.6">EPD_BUSY</text>
<text x="263.4" y="142.1">EPD_RST</text>
<text x="83" y="147.2">USER_BTN</text>
<text x="128.2" y="144.7">USB_DP</text>
<text x="177.8" y="145.9">EPD_NEG</text>
<text x="223.9" y="144.7">EPD_VPP</text>
<text x="263.1" y="149.7">EPD_SCK</text>
<text x="264.4" y="144.7">EPD_DC</text>
<text x="264.4" y="147.2">EPD_CS</text>
<text x="82.9" y="154.8">EPD_BUSY</text>
<text x="160" y="154.8">EPD_NEG</text>
<text x="223.9" y="151">EPD_VSH</text>
<text x="262.3" y="152.3">EPD_MOSI</text>
<text x="84.4" y="157.4">EPD_RST</text>
<text x="85.3" y="159.9">EPD_DC</text>
<text x="220.1" y="157.4">EPD_PREVGH</text>
<text x="83.2" y="165">EPD_MOSI</text>
<text x="84.1" y="167.5">EPD_SCK</text>
<text x="85.3" y="162.4">EPD_CS</text>
<text x="177.3" y="163.7">EPD_PREVGL</text>
<text x="201.9" y="163.7">EPD_NEG</text>
<text x="224.2" y="163.7">EPD_VSL</text>
<text x="263.3" y="167.5">EPD_VSH</text>
<text x="263.3" y="165">EPD_VPP</text>
<text x="263.3" y="162.4">EPD_VDD</text>
<text x="220.5" y="170.1">EPD_PREVGL</text>
<text x="259.5" y="170.1">EPD_PREVGH</text>
<text x="263.6" y="172.6">EPD_VSL</text>
<text x="222.4" y="176.4">EPD_VCOM</text>
<text x="259.8" y="175.1">EPD_PREVGL</text>
<text x="261.8" y="177.7">EPD_VCOM</text>
</g>
<g font-size="1.3" fill="#a90000">
<text x="126.9" y="32.5" transform="rotate(-90 126.9 32.5)">4</text>
<text x="135.2" y="35.4">3</text>
<text x="240.6" y="30.3">1</text>
<text x="240.6" y="32.9">3</text>
<text x="253.3" y="30.3">5</text>
<text x="44.4" y="40.5">A4</text>
<text x="117.4" y="40.5">5</text>
<text x="135.2" y="40.5">1</text>
<text x="247.5" y="40.1" transform="rotate(-90 247.5 40.1)">2</text>
<text x="44.4" y="45.6">A5</text>
<text x="126.9" y="45.2" transform="rotate(-90 126.9 45.2)">2</text>
<text x="44.4" y="48.1">B5</text>
<text x="44.4" y="53.2">A7</text>
<text x="86.2" y="52.8" transform="rotate(-90 86.2 52.8)">5</text>
<text x="44.4" y="55.7">B7</text>
<text x="44.4" y="58.3">A6</text>
<text x="81.8" y="55.7">1</text>
<text x="81.8" y="58.3">3</text>
<text x="89.4" y="58.3">4</text>
<text x="89.4" y="55.7">6</text>
<text x="44.4" y="60.8">B6</text>
<text x="86.2" y="63" transform="rotate(-90 86.2 63)">2</text>
<text x="44.4" y="71">B8</text>
<text x="44.4" y="68.4">A8</text>
<text x="25.3" y="77.6" transform="rotate(-90 25.3 77.6)">SH</text>
<text x="32.9" y="77.5" transform="rotate(-90 32.9 77.5)">A1</text>
<text x="167.5" y="83.3" transform="rotate(-90 167.5 83.3)">3</text>
<text x="196.1" y="83.7">1</text>
<text x="160.6" y="86.2">1</text>
<text x="188.5" y="86.2">2</text>
<text x="196.1" y="88.8">3</text>
<text x="112.9" y="91.3">1</text>
<text x="112.9" y="93.8">2</text>
<text x="167.5" y="90.9" transform="rotate(-90 167.5 90.9)">2</text>
<text x="275.5" y="119.2">1</text>
<text x="191" y="124.3">1</text>
<text x="198" y="121.4" transform="rotate(-90 198 121.4)">3</text>
<text x="275.5" y="121.8">2</text>
<text x="275.5" y="124.3">3</text>
<text x="95.8" y="131.9">3</text>
<text x="110.4" y="129" transform="rotate(-90 110.4 129)">2</text>
<text x="123.1" y="131.9">37</text>
<text x="198" y="129" transform="rotate(-90 198 129)">2</text>
<text x="275.5" y="126.9">4</text>
<text x="275.5" y="129.4">5</text>
<text x="275.5" y="131.9">6</text>
<text x="95.2" y="137">27</text>
<text x="123.1" y="137">10</text>
<text x="123.1" y="134.5">36</text>
<text x="275.5" y="134.5">7</text>
<text x="275.5" y="137">8</text>
<text x="95.2" y="142.1">38</text>
<text x="95.2" y="139.6">39</text>
<text x="123.1" y="139.6">11</text>
<text x="123.1" y="142.1">13</text>
<text x="274.9" y="142.1">10</text>
<text x="275.5" y="139.6">9</text>
<text x="95.2" y="144.6">15</text>
<text x="95.8" y="147.2">4</text>
<text x="95.8" y="149.7">5</text>
<text x="123.1" y="144.6">14</text>
<text x="123.1" y="147.2">23</text>
<text x="123.1" y="149.7">28</text>
<text x="274.9" y="144.6">11</text>
<text x="274.9" y="147.2">12</text>
<text x="274.9" y="149.7">13</text>
<text x="95.8" y="152.3">6</text>
<text x="95.8" y="154.8">7</text>
<text x="123.1" y="152.3">29</text>
<text x="123.1" y="154.8">30</text>
<text x="274.9" y="152.3">14</text>
<text x="274.9" y="154.8">15</text>
<text x="95.2" y="157.3">12</text>
<text x="95.2" y="159.9">17</text>
<text x="123.1" y="157.3">31</text>
<text x="123.1" y="159.9">32</text>
<text x="274.9" y="157.3">16</text>
<text x="274.9" y="159.9">17</text>
<text x="95.2" y="162.4">18</text>
<text x="95.2" y="165">19</text>
<text x="95.2" y="167.5">20</text>
<text x="123.1" y="162.4">33</text>
<text x="123.1" y="165">34</text>
<text x="123.1" y="167.5">35</text>
<text x="274.9" y="162.4">18</text>
<text x="274.9" y="165">19</text>
<text x="274.9" y="167.5">20</text>
<text x="95.2" y="170">21</text>
<text x="95.2" y="172.6">22</text>
<text x="123.1" y="172.6">16</text>
<text x="123.1" y="170">26</text>
<text x="274.9" y="170">21</text>
<text x="274.9" y="172.6">22</text>
<text x="95.8" y="175.1">8</text>
<text x="95.8" y="177.7">9</text>
<text x="123.1" y="175.1">24</text>
<text x="123.1" y="177.7">25</text>
<text x="274.9" y="175.1">23</text>
<text x="274.9" y="177.7">24</text>
<text x="110.4" y="182.3" transform="rotate(-90 110.4 182.3)">1</text>
</g>
<text font-size="1.3" fill="#0000c2" x="208.3" y="67.3">Battery monitor</text>
<g font-size="1" fill="#006464">
<text x="128" y="35.8" transform="rotate(-90 128 35.8)">DD</text>
<text x="128" y="41.6" transform="rotate(-90 128 41.6)">SS</text>
<text x="131.2" y="36.6">BAT</text>
</g>
</svg>
